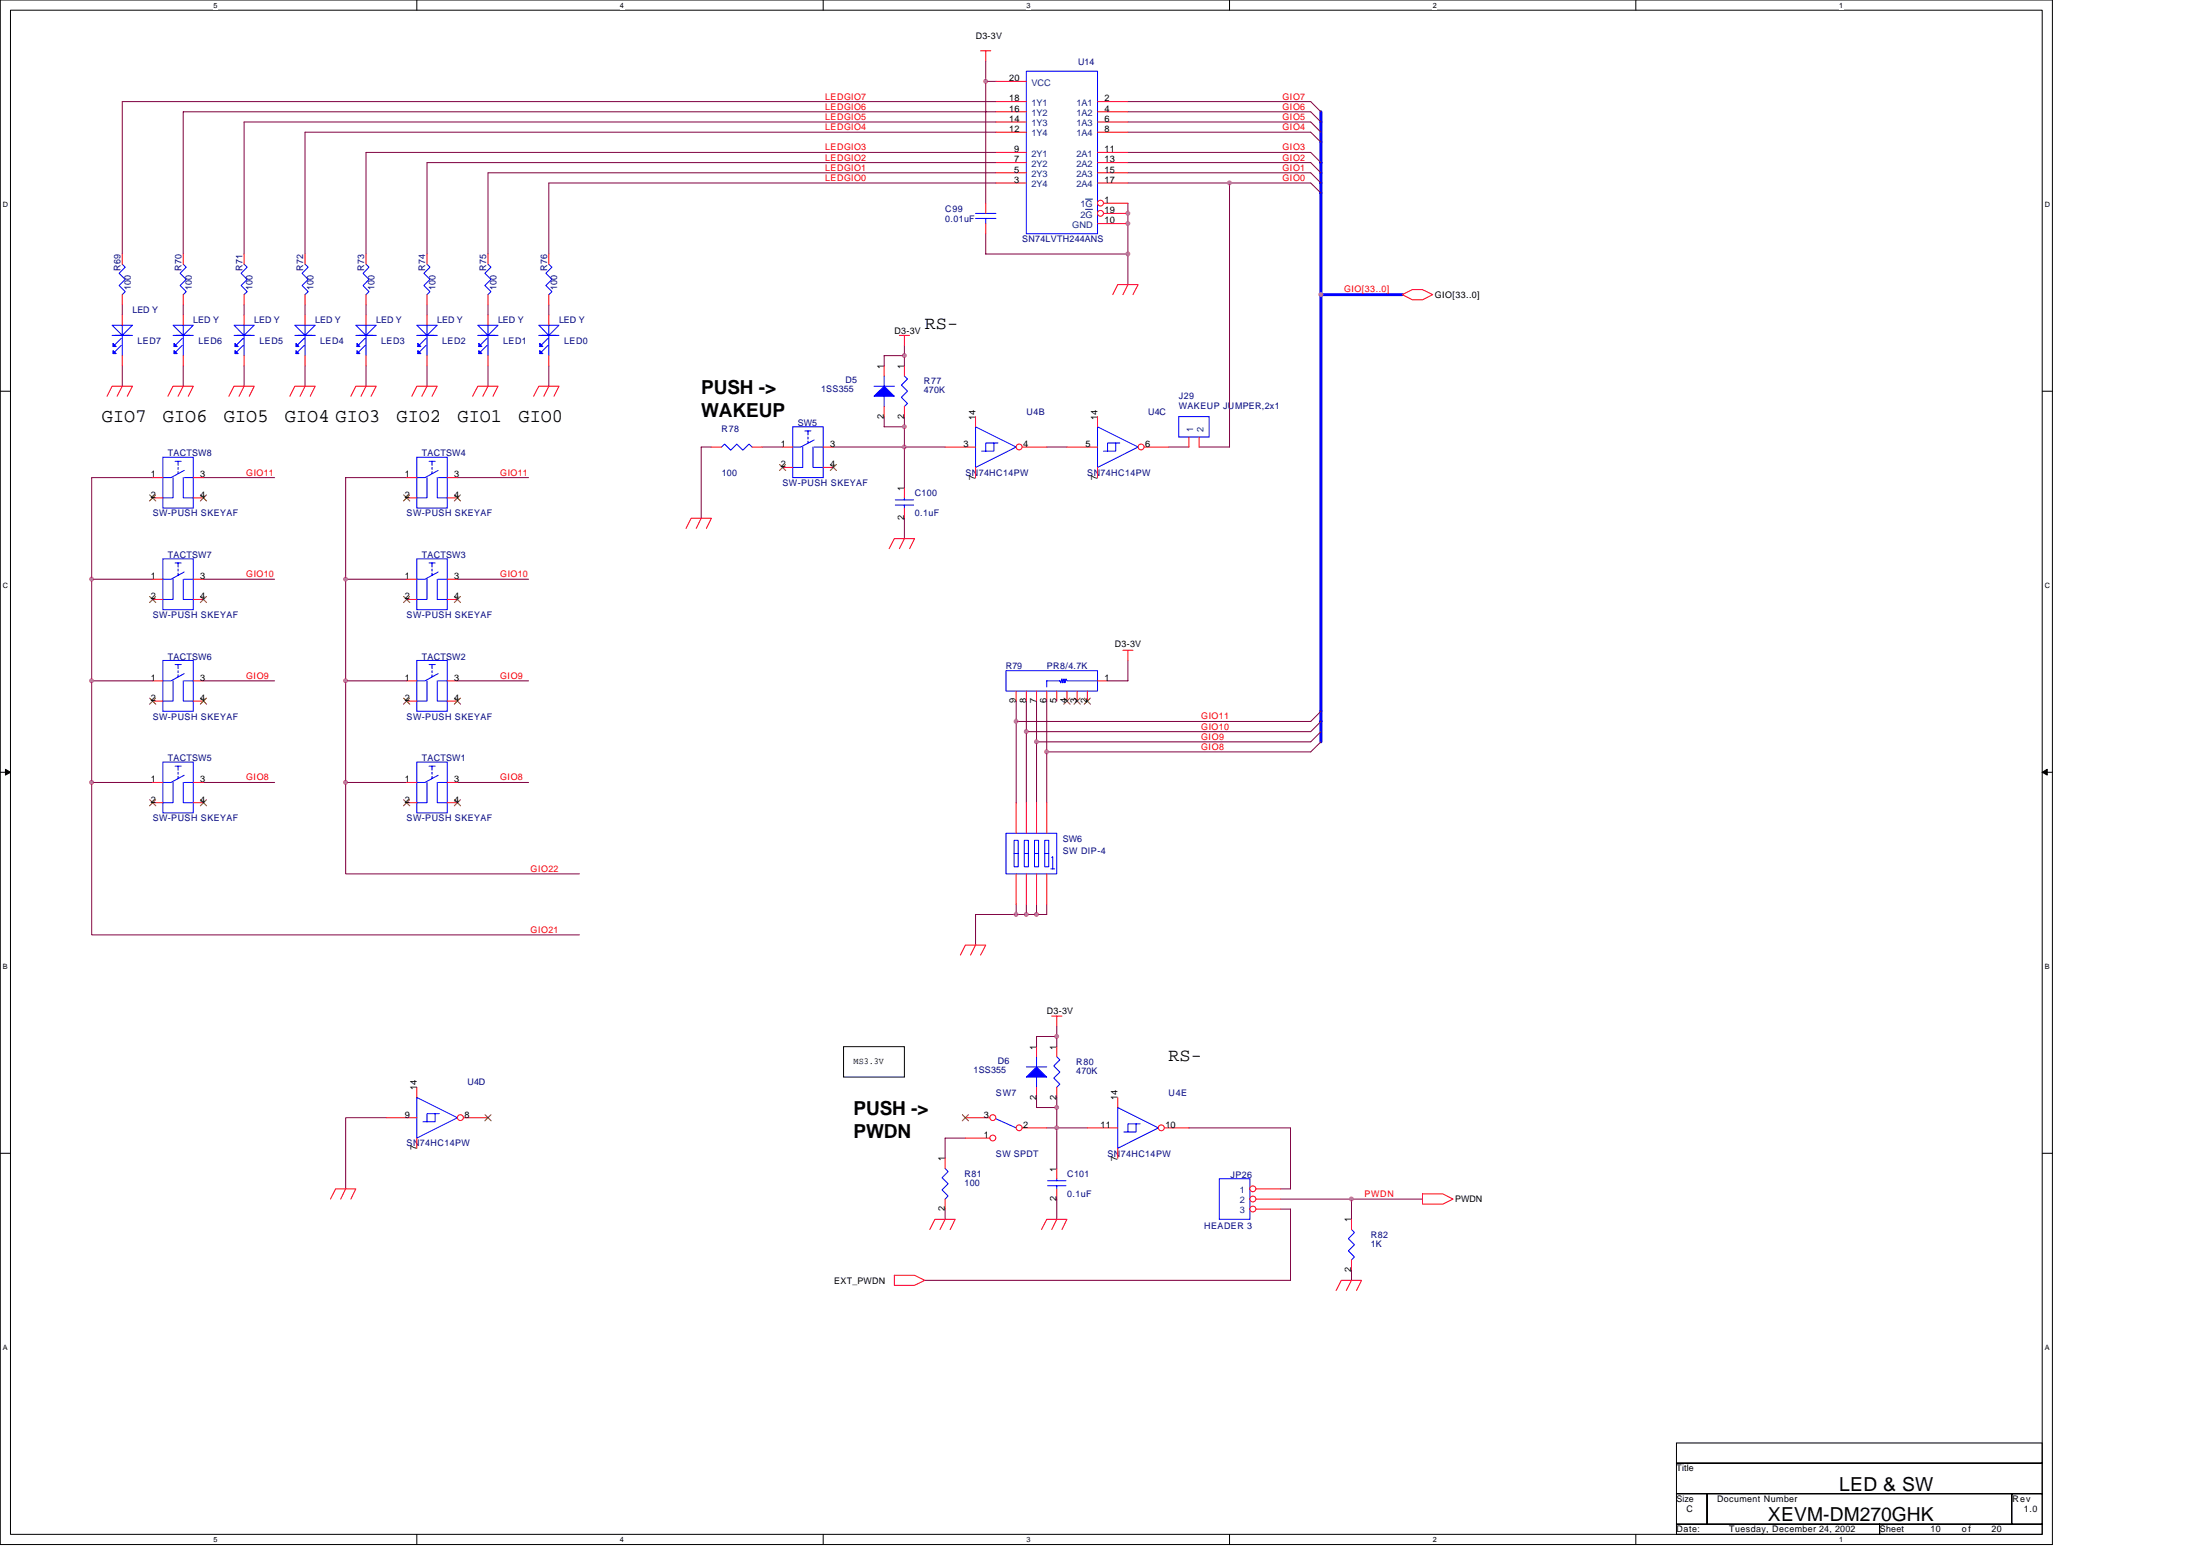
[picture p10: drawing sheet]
<svg xmlns="http://www.w3.org/2000/svg" width="297mm" height="210mm" viewBox="0 0 297 210" stroke-linecap="round" stroke-linejoin="round" font-family="sans-serif">
<path d="M0 0h277.1v208.5h-277.1zM1.4 1.4h274.3v205.7h-274.3z" fill="none" stroke="#000" stroke-width=".14"/>
<g fill="#fff">
<path d="M28.8 .1h.6v1.1h-.6z"/>
<path d="M28.8 207.3h.6v1.1h-.6z"/>
</g>
<path d="M56.3 0v1.4M56.3 207.1v1.4" fill="none" stroke="#000" stroke-width=".14"/>
<g fill="#fff">
<path d="M83.7 .1h.6v1.1h-.6z"/>
<path d="M83.7 207.3h.6v1.1h-.6z"/>
</g>
<path d="M111.1 0v1.4M111.1 207.1v1.4" fill="none" stroke="#000" stroke-width=".14"/>
<g fill="#fff">
<path d="M138.6 .1h.5v1.1h-.5z"/>
<path d="M138.6 207.3h.5v1.1h-.5z"/>
</g>
<path d="M166 0v1.4M166 207.1v1.4" fill="none" stroke="#000" stroke-width=".14"/>
<g fill="#fff">
<path d="M193.4 .1h.6v1.1h-.6z"/>
<path d="M193.4 207.3h.6v1.1h-.6z"/>
</g>
<path d="M220.9 0v1.4M220.9 207.1v1.4" fill="none" stroke="#000" stroke-width=".14"/>
<g fill="#fff">
<path d="M248.3 .1h.6v1.1h-.6z"/>
<path d="M248.3 207.3h.6v1.1h-.6z"/>
<path d="M.4 27.1h.7v1.1h-.7z"/>
<path d="M276.1 27.1h.7v1.1h-.7z"/>
<path d="M.4 78.5h.7v1.1h-.7z"/>
<path d="M276.1 78.5h.7v1.1h-.7z"/>
</g>
<path d="M0 52.8h1.4M275.7 52.8h1.4" fill="none" stroke="#000" stroke-width=".14"/>
<g fill="#fff">
<path d="M.4 130h.7v1.1h-.7z"/>
<path d="M276.1 130h.7v1.1h-.7z"/>
</g>
<path d="M0 104.2h1.4M275.7 104.2h1.4" fill="none" stroke="#000" stroke-width=".14"/>
<path d="M.7 103.8l.7 .4-.7 .4zM275.7 104.2l.7-.4v.8z" fill="#000" stroke="#000" stroke-width=".14"/>
<g fill="#fff">
<path d="M.4 181.4h.7v1.1h-.7z"/>
<path d="M276.1 181.4h.7v1.1h-.7z"/>
</g>
<path d="M0 155.7h1.4M113.9 141.3h8.2v4.1h-8.2zM275.7 155.7h1.4M226.4 194.8h49.3v2.7h-49.3zM226.4 197.5h49.3v4.1h-49.3zM226.4 201.6h4.1v4.1h-4.1zM226.4 205.7h27.4v1.4h-27.4zM230.5 201.6h41.1v4.1h-41.1zM253.8 205.7h21.9v1.4h-21.9zM271.6 201.6h4.1v4.1h-4.1z" fill="none" stroke="#000" stroke-width=".14"/>
<g fill="none" stroke="#800040" stroke-width=".14">
<path d="M133.1 8.2v19.2M133.1 11h1.4M134.5 16.5h-101.5v17.8M134.5 13.7h-118v20.6M134.5 15.1h-109.8v19.2M134.5 17.8h-93.3v16.5M152.3 17.8h24.7l1.3 1.4M152.3 13.7h24.7l1.3 1.4M152.3 16.5h24.7l1.3 1.3M152.3 15.1h24.7l1.3 1.4M133.1 31.6v2.7h19.2M134.5 23.3h-68.6v11"/>
<path d="M134.5 24.7h-60.4v9.6M134.5 21.9h-76.8v12.4M134.5 20.6h-85.1v13.7M152.3 24.7h24.7l1.3 1.4M152.3 21.9h24.7l1.3 1.4M152.3 23.3h24.7l1.3 1.4M152.3 20.6h24.7l1.3 1.3M152.3 27.4v11M166 24.7v35.6h-4.1M16.5 41.1v1.4M16.5 49.4v2.7M24.7 41.1v1.4"/>
<path d="M24.7 49.4v2.7M33 41.1v1.4M33 49.4v2.7M41.2 41.1v1.4M41.2 49.4v2.7M49.4 41.1v1.4M49.4 49.4v2.7M57.7 41.1v1.4M57.7 49.4v2.7M65.9 41.1v1.4M65.9 49.4v2.7M74.1 41.1v1.4"/>
<path d="M74.1 49.4v2.7M119.4 49.4v-1.4h2.7v1.4M119.4 56.2v1.4h2.7M122.1 46.6v1.4M122.1 56.2v9.6M12.4 78.2h8.2M20.6 64.5h-8.2v41.1M27.5 78.2h9.6M27.5 64.5h9.6M46.7 78.2v39.8h31.5M46.7 78.2h8.2M54.9 64.5h-8.2v13.7"/>
<path d="M61.8 78.2h9.6M61.8 64.5h9.6M96.1 60.3h-1.4v9.7M102.9 60.3h2.8M112.5 60.3h15.1M122.1 70v2.7M141.3 60.3h2.8M157.8 60.3h2.7M12.4 91.9h8.2M27.5 91.9h9.6M46.7 91.9h8.2M61.8 91.9h9.6"/>
<path d="M137.2 94.6v13.8M138.6 94.6v13.8M140 94.6v13.8M141.3 94.6v13.8M152.3 89.2v2.7h-2.8M178.3 96l-1.3 1.4h-39.8M178.3 97.4l-1.3 1.4h-38.4M178.3 98.8l-1.3 1.3h-37M12.4 105.6v20.6h65.8M12.4 105.6h8.2M27.5 105.6h9.6M46.7 105.6h8.2"/>
<path d="M61.8 105.6h9.6M178.3 100.1l-1.3 1.4h-35.7M137.2 122.1v1.3M138.6 122.1v1.3M140 122.1v1.3M141.3 122.1v1.3h-9.6v4.2M142.7 139.9h-2.7v1.4M142.7 138.5v2.8M52.2 150.9h-5.5v9.6M130.3 153.6h-2.7v2.8M140 148.1v1.4h2.7M141.3 152.3h5.5"/>
<path d="M142.7 148.1v9.6M160.5 152.3h13.7v8.2h-1.3M127.6 163.2v1.4M142.7 161.9v2.7M172.9 161.9h19.2M172.9 163.2h1.3v9.6h-49.3M182.5 161.9v2.7M182.5 171.4v1.4"/>
</g>
<path d="M178.3 15.1v85M178.3 39.8h11" fill="none" stroke="#00f" stroke-width=".4"/>
<g fill="none" stroke="#f00" stroke-width=".14">
<path d="M132.4 6.9h1.4M133.1 6.9v1.3M150.2 39.8l.7-1.4h2.8l-.7 1.4M152.3 38.4l-.7 1.4M189.3 39.8l1.4-.7h1.4l1.3 .7-1.3 .7h-1.4zM14.5 53.5l.6-1.4h2.8l-.7 1.4M16.5 52.1l-.7 1.4M22.7 53.5l.7-1.4h2.7l-.7 1.4M24.7 52.1l-.7 1.4M30.9 53.5l.7-1.4h2.7l-.6 1.4M33 52.1l-.7 1.4M39.1 53.5l.7-1.4h2.8l-.7 1.4"/>
<path d="M41.2 52.1l-.7 1.4M47.4 53.5l.6-1.4h2.8l-.7 1.4M49.4 52.1l-.7 1.4M55.6 53.5l.7-1.4h2.7l-.7 1.4M57.7 52.1l-.7 1.4M63.8 53.5l.7-1.4h2.7l-.6 1.4M65.9 52.1l-.7 1.4M72 53.5l.7-1.4h2.8l-.7 1.4M74.1 52.1l-.7 1.4M121.4 45.3h1.4M122.1 45.3v1.3M92.6 71.3l.7-1.3h2.8l-.7 1.3"/>
<path d="M94.7 70l-.7 1.3M120.1 74.1l.7-1.4h2.7l-.7 1.4M122.1 72.7l-.7 1.4M151.6 87.8h1.4M152.3 87.8v1.4M54.9 105.6h1.4M54.9 108.4h1.4M60.4 105.6h1.4M60.4 108.4h1.4M129.7 128.9l.6-1.3h2.8l-.7 1.3M131.7 127.6l-.7 1.3M142 137.2h1.4"/>
<path d="M142.7 137.2v1.3M127.6 156.4v1.3M44.6 161.9l.7-1.4h2.7l-.6 1.4M46.7 160.5l-.7 1.4M120.8 172.1h2.7l1.4 .7-1.4 .7h-2.7zM125.5 166l.7-1.4h2.8l-.7 1.4M127.6 164.6l-.7 1.4M127.6 161.9v1.3M140.6 166l.7-1.4h2.8l-.7 1.4M142.7 164.6l-.7 1.4M180.4 174.2l.7-1.4h2.7l-.6 1.4M182.5 172.8l-.7 1.4"/>
<path d="M192.1 161.2h2.7l1.4 .7-1.4 .6h-2.7z"/>
</g>
<path d="M138.6 9.6h9.6v22h-9.6zM56.3 102.9h4.1v6.8h-4.1zM57.7 105.6v2.8h-1.4M57.9 103.4h.9M58.3 103.4v.6M58.3 104.2v.3M58.3 104.8v.3M59 105.6v2.8h1.4M59.2 104.6l-1.8 1h-1.1M59.2 105.6h1.2M127.6 157.7l.4 .5-.8 .8 .8 .8-.8 .8 .8 .8-.4 .5" fill="none" stroke="#00f" stroke-width=".14"/>
<path d="M54.5 107.9l.8 .9M55.3 107.9l-.8 .9M61.4 107.9l.8 .9M62.2 107.9l-.9 .9" fill="none" stroke="#804000" stroke-width=".14"/>
<circle cx="148.6" cy="27.4" r=".4" fill="#fff" stroke="#f00" stroke-width=".14"/>
<g fill="none" stroke="#f00" stroke-width=".14">
<path d="M134.5 13.7h4.1M134.5 15.1h4.1M134.5 16.5h4.1M134.5 17.8h4.1M148.2 13.7h4.1M148.2 15.1h4.1M148.2 16.5h4.1M148.2 17.8h4.1M134.5 24.7h4.1M134.5 23.3h4.1M134.5 21.9h4.1M134.5 20.6h4.1"/>
<path d="M148.2 24.7h4.1M148.2 23.3h4.1M148.2 21.9h4.1M148.2 20.6h4.1M148.2 30.2h4.1M149 27.4h3.3"/>
</g>
<path d="M146.6 26.9h.9" fill="none" stroke="#004080" stroke-width=".14"/>
<circle cx="148.6" cy="28.8" r=".4" fill="#fff" stroke="#f00" stroke-width=".14"/>
<g fill="none" stroke="#f00" stroke-width=".14">
<path d="M134.5 11h4.1M57.7 34.3v1.4M57.7 39.8v1.3M65.9 34.3v1.4M65.9 39.8v1.3M149 28.8h3.3M74.1 42.5v1.4M74.1 48v1.4M127.6 60.3h4.1M137.2 93.3v1.3M138.6 93.3v1.3M140 93.3v1.3"/>
<path d="M141.3 93.3v1.3M142.7 93.3v1.3M144.1 93.3v1.3M145.4 93.3v1.3M146.8 93.3v1.3M148.2 91.9h1.3"/>
</g>
<path d="M146.6 28.3h.9" fill="none" stroke="#004080" stroke-width=".14"/>
<path d="M57.7 35.7l.4 .4-.9 .8 .9 .8-.9 .8 .9 .9-.4 .4M65.9 35.7l.4 .4-.8 .8 .8 .8-.8 .8 .8 .9-.4 .4M72.7 43.9h2.8l-1.4 1.4zM72.7 45.3h2.8M74 45.7l-1.1 1.1M74 46.6l-1.1 1.1M74.1 43.9v4.1M131.7 57.6l5.5 2.7-5.5 2.8zM134.2 59.8v1.1h-1.7M134.7 59.8h-1.6v1.1M135.8 90.5h12.4v2.8h-12.4zM148.2 91.9h-4.1l-.2-.3-.1 .6-.1-.6-.2 .6-.1-.6-.2 .6-.1-.3h-1.8v.8" fill="none" stroke="#00f" stroke-width=".14"/>
<g fill="#00f" stroke="#00f" stroke-width=".14">
<path d="M72.9 46.4l.4 .4h-.4z" fill-rule="evenodd"/>
<path d="M72.9 47.3l.4 .4h-.4z" fill-rule="evenodd"/>
</g>
<path d="M143.7 94.2l.8 .9M144.5 94.2l-.9 .9M145 94.2l.9 .9M145.8 94.2l-.8 .9M146.4 94.2l.8 .9M147.2 94.2l-.8 .9" fill="none" stroke="#804000" stroke-width=".14"/>
<circle cx="137.6" cy="60.3" r=".4" fill="#fff" stroke="#f00" stroke-width=".14"/>
<g fill="none" stroke="#f00" stroke-width=".14">
<path d="M16.5 34.3v1.4M16.5 39.8v1.3M33 42.5v1.4M33 48v1.4M65.9 42.5v1.4M65.9 48v1.4M131.7 56.2v1.4M160.5 59v1.3M161.9 59v1.3M54.9 64.5h1.4M54.9 67.2h1.4M60.4 64.5h1.4"/>
<path d="M60.4 67.2h1.4M96.1 60.3h1.3M101.5 60.3h1.4M122.1 65.8v1.4M122.1 68.6v1.4M131.7 63.1v1.4M138 60.3h3.3M20.6 91.9h1.4M20.6 94.6h1.4M26.1 91.9h1.4M26.1 94.6h1.4M54.9 91.9h1.4"/>
<path d="M54.9 94.6h1.4M60.4 91.9h1.4M60.4 94.6h1.4M140 141.3v1.3M140 146.8v1.3M142.7 141.3v1.3M142.7 146.8v1.3M182.5 164.6v1.4M182.5 170.1v1.3"/>
</g>
<g fill="none" stroke="#00f" stroke-width=".14">
<path d="M16.5 35.7l.4 .4-.8 .8 .8 .8-.8 .8 .8 .9-.4 .4M31.6 43.9h2.7l-1.3 1.4zM31.6 45.3h2.7M32.8 45.7l-1.1 1.1M32.8 46.6l-1.1 1.1M33 43.9v4.1M64.5 43.9h2.7l-1.3 1.4zM64.5 45.3h2.7M65.7 45.7l-1.1 1.1M65.7 46.6l-1.1 1.1M65.9 43.9v4.1M159.1 56.2h4.2v2.8h-4.2z"/>
<path d="M56.3 61.7h4.1v6.9h-4.1zM57.7 64.5v2.7h-1.4M57.9 62.3h.9M58.3 62.3v.5M58.3 63.1v.3M58.3 63.6v.3M59 64.5v2.7h1.4M59.2 63.5l-1.8 1h-1.1M59.2 64.5h1.2M97.4 60.3l.4-.4 .9 .9 .8-.9 .8 .9 .8-.9 .4 .4M120.9 68.2h2.5M120.9 67.5h2.5"/>
<path d="M122.1 67.2v.3M122.1 68.2v.4M22 89.2h4.1v6.8h-4.1zM23.4 91.9v2.7h-1.4M23.6 89.7h.9M24 89.7v.6M24 90.5v.3M24 91.1v.3M24.7 91.9v2.7h1.4M24.9 90.9l-1.8 1h-1.1M24.9 91.9h1.2M56.3 89.2h4.1v6.8h-4.1z"/>
<path d="M57.7 91.9v2.7h-1.4M57.9 89.7h.9M58.3 89.7v.6M58.3 90.5v.3M58.3 91.1v.3M59 91.9v2.7h1.4M59.2 90.9l-1.8 1h-1.1M59.2 91.9h1.2M134.5 151l2.7 1.3M138.6 144h2.7M140 142.6v1.4M140 145.4v1.4"/>
<path d="M142.7 142.6l.4 .5-.8 .8 .8 .8-.8 .8 .8 .8-.4 .5M182.5 166l.4 .4-.8 .8 .8 .8-.8 .8 .8 .9-.4 .4"/>
</g>
<g fill="#00f" stroke="#00f" stroke-width=".14">
<path d="M31.7 46.4l.4 .4h-.4z" fill-rule="evenodd"/>
<path d="M31.7 47.3l.4 .4h-.4z" fill-rule="evenodd"/>
<path d="M64.6 46.4l.5 .4h-.5z" fill-rule="evenodd"/>
<path d="M64.6 47.3l.5 .4h-.5z" fill-rule="evenodd"/>
<path d="M140 144l1.3 1.4h-2.7z" fill-rule="evenodd"/>
</g>
<path d="M54.5 66.8l.8 .8M55.3 66.8l-.8 .8M61.4 66.8l.8 .8M62.2 66.8l-.9 .8M20.2 94.2l.8 .9M21 94.2l-.8 .9M27.1 94.2l.8 .9M27.9 94.2l-.9 .9M54.5 94.2l.8 .9M55.3 94.2l-.8 .9M61.4 94.2l.8 .9M62.2 94.2l-.9 .9" fill="none" stroke="#804000" stroke-width=".14"/>
<circle cx="134" cy="150.9" r=".4" fill="#fff" stroke="#f00" stroke-width=".14"/>
<path d="M130.3 150.9h3.3" fill="none" stroke="#f00" stroke-width=".14"/>
<path d="M129.9 150.5l.9 .8M130.7 150.5l-.8 .8" fill="none" stroke="#804000" stroke-width=".14"/>
<circle cx="137.6" cy="152.2" r=".4" fill="#fff" stroke="#f00" stroke-width=".14"/>
<path d="M138 152.3h3.3" fill="none" stroke="#f00" stroke-width=".14"/>
<circle cx="134" cy="153.6" r=".4" fill="#fff" stroke="#f00" stroke-width=".14"/>
<g fill="none" stroke="#f00" stroke-width=".14">
<path d="M24.7 42.5v1.4M24.7 48v1.4M57.7 42.5v1.4M57.7 48v1.4M20.6 78.2h1.4M26.1 78.2h1.4M105.7 60.3h1.3M105.7 63.1h1.3M111.1 60.3h1.4M111.1 63.1h1.4M144.1 60.3h4.1M20.6 80.9h1.4"/>
<path d="M26.1 80.9h1.4M20.6 105.6h1.4M20.6 108.4h1.4M26.1 105.6h1.4M26.1 108.4h1.4M137.2 108.4v4.1M137.2 118v4.1M138.6 108.4v4.1M138.6 118v4.1M140 108.4v4.1M140 118v4.1M141.3 108.4v4.1"/>
<path d="M141.3 118v4.1M130.3 153.6h3.3"/>
</g>
<g fill="none" stroke="#00f" stroke-width=".14">
<path d="M23.4 43.9h2.7l-1.4 1.4zM23.4 45.3h2.7M24.6 45.7l-1.1 1.1M24.6 46.6l-1.1 1.1M24.7 43.9v4.1M56.3 43.9h2.7l-1.3 1.4zM56.3 45.3h2.7M57.5 45.7l-1.1 1.1M57.5 46.6l-1.1 1.1M57.7 43.9v4.1M107 57.6h4.1v6.9h-4.1zM108.7 58.2h.8"/>
<path d="M109.1 58.2v.5M109.1 59v.3M109.1 59.5v.3M109.9 59.4l-1.8 .9h-1.1M148.2 57.6l5.5 2.7-5.5 2.8zM150.6 59.8v1.1h-1.6M151.2 59.8h-1.7v1.1M22 75.4h4.1v6.9h-4.1zM23.4 78.2v2.7h-1.4M23.6 76h.9M24 76v.5M24 76.8v.3"/>
<path d="M24 77.4v.2M24.7 78.2v2.7h1.4M24.9 77.2l-1.8 1h-1.1M24.9 78.2h1.2M108.4 60.3v2.8h-1.4M109.8 60.3v2.8h1.3M109.9 60.3h1.2M22 102.9h4.1v6.8h-4.1zM23.4 105.6v2.8h-1.4M23.6 103.4h.9M24 103.4v.6M24 104.2v.3"/>
<path d="M24 104.8v.3M24.7 105.6v2.8h1.4M24.9 104.6l-1.8 1h-1.1M24.9 105.6h1.2M135.8 112.5h6.9v5.5h-6.9zM136.9 113.4h.6v3.6h-.6zM136.9 115.2h.6M138.3 113.4h.6v3.6h-.6zM138.3 115.2h.6M139.7 113.4h.5v3.6h-.5zM139.7 115.2h.5M141.1 113.4h.5v3.6h-.5z"/>
<path d="M141.1 115.2h.5M141.9 117.3h.5M142 115.8l.1-.2v1.7"/>
</g>
<path d="M105.3 62.7l.8 .8M106.1 62.7l-.9 .8M112.1 62.7l.8 .8M112.9 62.7l-.8 .8M20.2 80.5l.8 .8M21 80.5l-.8 .8M27.1 80.5l.8 .8M27.9 80.5l-.9 .8M20.2 107.9l.8 .9M21 107.9l-.8 .9M27.1 107.9l.8 .9M27.9 107.9l-.9 .9" fill="none" stroke="#804000" stroke-width=".14"/>
<g fill="#00f" stroke="#00f" stroke-width=".14">
<path d="M23.5 46.4l.4 .4h-.4z" fill-rule="evenodd"/>
<path d="M23.5 47.3l.4 .4h-.4z" fill-rule="evenodd"/>
<path d="M56.4 46.4l.4 .4h-.4z" fill-rule="evenodd"/>
<path d="M56.4 47.3l.4 .4h-.4z" fill-rule="evenodd"/>
</g>
<circle cx="154.1" cy="60.3" r=".4" fill="#fff" stroke="#f00" stroke-width=".14"/>
<g fill="none" stroke="#f00" stroke-width=".14">
<path d="M33 34.3v1.4M33 39.8v1.3M41.2 34.3v1.4M41.2 39.8v1.3M49.4 34.3v1.4M49.4 39.8v1.3M74.1 34.3v1.4M74.1 39.8v1.3M133.1 27.4v1.4M133.1 30.2v1.4M49.4 42.5v1.4M49.4 48v1.4"/>
<path d="M148.2 56.2v1.4M20.6 64.5h1.4M20.6 67.2h1.4M26.1 64.5h1.4M26.1 67.2h1.4M54.9 78.2h1.4M60.4 78.2h1.4M148.2 63.1v1.4M154.5 60.3h3.3M54.9 80.9h1.4M60.4 80.9h1.4M52.2 150.9h4.1"/>
<path d="M142.7 157.7v1.4M142.7 160.5v1.4"/>
</g>
<g fill="none" stroke="#00f" stroke-width=".14">
<path d="M33 35.7l.4 .4-.8 .8 .8 .8-.8 .8 .8 .9-.4 .4M41.2 35.7l.4 .4-.8 .8 .8 .8-.8 .8 .8 .9-.4 .4M49.4 35.7l.4 .4-.8 .8 .8 .8-.8 .8 .8 .9-.4 .4M74.1 35.7l.4 .4-.8 .8 .8 .8-.8 .8 .8 .9-.4 .4M131.7 28.8h2.8M131.7 29.5h2.8M133.1 29.5v.7M48 43.9h2.8l-1.4 1.4zM48 45.3h2.8M49.3 45.7l-1.1 1.1M49.3 46.6l-1.1 1.1M49.4 43.9v4.1"/>
<path d="M22 61.7h4.1v6.9h-4.1zM23.4 64.5v2.7h-1.4M23.6 62.3h.9M24 62.3v.5M24 63.1v.3M24 63.6v.3M24.7 64.5v2.7h1.4M24.9 63.5l-1.8 1h-1.1M24.9 64.5h1.2M56.3 75.4h4.1v6.9h-4.1zM57.7 78.2v2.7h-1.4M57.9 76h.9"/>
<path d="M58.3 76v.5M58.3 76.8v.3M58.3 77.4v.2M59 78.2v2.7h1.4M59.2 77.2l-1.8 1h-1.1M59.2 78.2h1.2M56.3 148.1l5.5 2.8-5.5 2.7zM58.8 150.3v1.1h-1.7M59.3 150.3h-1.6v1.1M141.5 159.4h2.4M142.7 159.1v.3M141.5 160.1h2.4"/>
<path d="M142.7 160.1v.4"/>
</g>
<g fill="#00f" stroke="#00f" stroke-width=".14">
<path d="M48.2 46.4l.4 .4h-.4z" fill-rule="evenodd"/>
<path d="M48.2 47.3l.4 .4h-.4z" fill-rule="evenodd"/>
</g>
<path d="M20.2 66.8l.8 .8M21 66.8l-.8 .8M27.1 66.8l.8 .8M27.9 66.8l-.9 .8M54.5 80.5l.8 .8M55.3 80.5l-.8 .8M61.4 80.5l.8 .8M62.2 80.5l-.9 .8" fill="none" stroke="#804000" stroke-width=".14"/>
<circle cx="62.2" cy="150.9" r=".4" fill="#fff" stroke="#f00" stroke-width=".14"/>
<path d="M122.1 49.4v1.4M122.1 54.9v1.3M56.3 146.8v1.3M56.3 153.6v1.4M62.6 150.9h3.3M146.8 152.3h4.1" fill="none" stroke="#f00" stroke-width=".14"/>
<path d="M65.5 150.5l.8 .8M66.3 150.5l-.8 .8" fill="none" stroke="#804000" stroke-width=".14"/>
<path d="M122.1 50.8l.4 .4-.8 .8 .8 .8-.8 .8 .8 .9-.4 .4M150.9 149.5l5.5 2.8-5.5 2.7zM153.4 151.7v1.1h-1.7M153.9 151.7h-1.6v1.1" fill="none" stroke="#00f" stroke-width=".14"/>
<circle cx="156.8" cy="152.2" r=".4" fill="#fff" stroke="#f00" stroke-width=".14"/>
<path d="M24.7 34.3v1.4M24.7 39.8v1.3M16.5 42.5v1.4M16.5 48v1.4M41.2 42.5v1.4M41.2 48v1.4M119.4 49.4v1.4M119.4 54.9v1.3M150.9 148.1v1.4M150.9 155v1.4M157.2 152.3h3.3" fill="none" stroke="#f00" stroke-width=".14"/>
<g fill="#00f" stroke="#00f" stroke-width=".14">
<path d="M118 53.5l1.4-1.4 1.4 1.4z" fill-rule="evenodd"/>
<path d="M40 46.4l.4 .4h-.4z" fill-rule="evenodd"/>
<path d="M40 47.3l.4 .4h-.4z" fill-rule="evenodd"/>
<path d="M15.3 46.4l.4 .4h-.4z" fill-rule="evenodd"/>
<path d="M15.3 47.3l.4 .4h-.4z" fill-rule="evenodd"/>
</g>
<g fill="none" stroke="#00f" stroke-width=".14">
<path d="M24.7 35.7l.4 .4-.8 .8 .8 .8-.8 .8 .8 .9-.4 .4M15.1 43.9h2.8l-1.4 1.4zM15.1 45.3h2.8M16.4 45.7l-1.1 1.1M16.4 46.6l-1.1 1.1M16.5 43.9v4.1M39.8 43.9h2.8l-1.4 1.4zM39.8 45.3h2.8M41.1 45.7l-1.1 1.1M41.1 46.6l-1.1 1.1M41.2 43.9v4.1M118 52.1h2.8"/>
<path d="M119.4 50.8v1.3M119.4 53.5v1.4M164.6 159.1h4.2v5.5h-4.2z"/>
</g>
<circle cx="169.2" cy="160.5" r=".4" fill="#fff" stroke="#f00" stroke-width=".14"/>
<path d="M169.6 160.5h3.3" fill="none" stroke="#f00" stroke-width=".14"/>
<circle cx="169.2" cy="161.8" r=".4" fill="#fff" stroke="#f00" stroke-width=".14"/>
<path d="M169.6 161.9h3.3" fill="none" stroke="#f00" stroke-width=".14"/>
<circle cx="169.2" cy="163.2" r=".4" fill="#fff" stroke="#f00" stroke-width=".14"/>
<path d="M169.6 163.2h3.3" fill="none" stroke="#f00" stroke-width=".14"/>
<g fill="#f0f" stroke="#f0f" stroke-width=".14">
<circle cx="138.6" cy="98.8" r=".27"/>
<circle cx="138.6" cy="123.4" r=".27"/>
<circle cx="137.2" cy="123.4" r=".27"/>
<circle cx="139.9" cy="123.4" r=".27"/>
<circle cx="141.3" cy="101.5" r=".27"/>
<circle cx="133.1" cy="11" r=".27"/>
<circle cx="152.3" cy="28.8" r=".27"/>
<circle cx="152.3" cy="34.3" r=".27"/>
<circle cx="152.3" cy="30.2" r=".27"/>
<circle cx="122.1" cy="48" r=".27"/>
<circle cx="122.1" cy="57.6" r=".27"/>
<circle cx="122.1" cy="60.3" r=".27"/>
<circle cx="166" cy="24.7" r=".27"/>
<circle cx="137.2" cy="97.4" r=".27"/>
<circle cx="139.9" cy="100.1" r=".27"/>
<circle cx="46.7" cy="91.9" r=".27"/>
<circle cx="46.7" cy="78.2" r=".27"/>
<circle cx="12.4" cy="78.2" r=".27"/>
<circle cx="12.4" cy="91.9" r=".27"/>
<circle cx="12.4" cy="105.6" r=".27"/>
<circle cx="46.7" cy="105.6" r=".27"/>
<circle cx="142.7" cy="152.2" r=".27"/>
<circle cx="142.7" cy="139.9" r=".27"/>
<circle cx="182.5" cy="161.8" r=".27"/>
<circle cx="142.7" cy="149.5" r=".27"/>
<circle cx="178.3" cy="39.8" r=".27"/>
</g>
<g font-size="2.6">
<text x="94.7" y="53.2">PUSH -&gt;</text>
<text x="13.8" y="57">GIO7</text>
<text x="22" y="57">GIO6</text>
<text x="30.2" y="57">GIO5</text>
<text x="38.5" y="57">GIO4 GIO3</text>
<text x="53.5" y="57">GIO2</text>
<text x="61.8" y="57">GIO1</text>
<text x="70" y="57">GIO0</text>
<text x="94.7" y="56.2">WAKEUP</text>
<text x="115.2" y="150.6">PUSH -&gt;</text>
<text x="115.2" y="153.6">PWDN</text>
<text x="248.3" y="201.2">LED &amp; SW</text>
<text x="238.7" y="205.3">XEVM-DM270GHK</text>
</g>
<g font-size="2.5">
<text x="124.9" y="44.5">RS-</text>
<text x="157.8" y="143.2">RS-</text>
</g>
<g font-size="1.2">
<text x="131.7" y="5.2">D3-3V</text>
<text x="136.3" y="11">20</text>
<text x="136.3" y="17.8">12</text>
<text x="136.3" y="16.4">14</text>
<text x="136.3" y="15.1">16</text>
<text x="136.3" y="13.7">18</text>
<text x="149.1" y="13.7">2</text>
<text x="149.1" y="15.1">4</text>
<text x="149.1" y="16.4">6</text>
<text x="149.1" y="17.8">8</text>
<text x="136.9" y="23.3">5</text>
<text x="136.9" y="21.9">7</text>
<text x="136.9" y="20.6">9</text>
<text x="149.1" y="20.6">11</text>
<text x="149.1" y="21.9">13</text>
<text x="149.1" y="23.3">15</text>
<text x="136.9" y="24.7">3</text>
<text x="149.1" y="24.7">17</text>
<text x="149.1" y="27.4">1</text>
<text x="149.1" y="28.8">19</text>
<text x="149.1" y="30.2">10</text>
<text x="193.7" y="40.2">GIO[33..0]</text>
<text x="120.8" y="45">D3-3V</text>
<text x="119.4" y="49.8" transform="rotate(-90 119.4 49.8)">1</text>
<text x="122.1" y="49.8" transform="rotate(-90 122.1 49.8)">1</text>
<text x="119.4" y="56.5" transform="rotate(-90 119.4 56.5)">2</text>
<text x="122.1" y="56.5" transform="rotate(-90 122.1 56.5)">2</text>
<text x="131.7" y="56.7" transform="rotate(-90 131.7 56.7)">14</text>
<text x="148.2" y="56.7" transform="rotate(-90 148.2 56.7)">14</text>
<text x="20.4" y="64.5">1</text>
<text x="27" y="64.5">3</text>
<text x="54.6" y="64.5">1</text>
<text x="61.3" y="64.5">3</text>
<text x="105.4" y="60.3">1</text>
<text x="105.4" y="63.1">2</text>
<text x="112.1" y="60.3">3</text>
<text x="112.1" y="63.1">4</text>
<text x="130.1" y="60.3">3</text>
<text x="131.7" y="64.7" transform="rotate(-90 131.7 64.7)">7</text>
<text x="138.2" y="60.3">4</text>
<text x="146.6" y="60.3">5</text>
<text x="148.2" y="64.7" transform="rotate(-90 148.2 64.7)">7</text>
<text x="154.6" y="60.3">6</text>
<text x="20.4" y="67.2">2</text>
<text x="27" y="67.2">4</text>
<text x="54.6" y="67.2">2</text>
<text x="61.3" y="67.2">4</text>
<text x="122.1" y="70.2" transform="rotate(-90 122.1 70.2)">2</text>
<text x="122.1" y="66.3" transform="rotate(-90 122.1 66.3)">1</text>
<text x="20.4" y="78.2">1</text>
<text x="20.4" y="80.9">2</text>
<text x="27" y="78.2">3</text>
<text x="27" y="80.9">4</text>
<text x="54.6" y="78.2">1</text>
<text x="54.6" y="80.9">2</text>
<text x="61.3" y="78.2">3</text>
<text x="61.3" y="80.9">4</text>
<text x="150.5" y="87.3">D3-3V</text>
<text x="20.4" y="91.9">1</text>
<text x="20.4" y="94.6">2</text>
<text x="27" y="91.9">3</text>
<text x="27" y="94.6">4</text>
<text x="54.6" y="91.9">1</text>
<text x="54.6" y="94.6">2</text>
<text x="61.3" y="91.9">3</text>
<text x="61.3" y="94.6">4</text>
<text x="137.2" y="94.9" transform="rotate(-90 137.2 94.9)">9</text>
<text x="138.6" y="94.9" transform="rotate(-90 138.6 94.9)">8</text>
<text x="139.9" y="94.9" transform="rotate(-90 139.9 94.9)">7</text>
<text x="141.3" y="94.9" transform="rotate(-90 141.3 94.9)">6</text>
<text x="142.7" y="94.9" transform="rotate(-90 142.7 94.9)">5</text>
<text x="144" y="94.9" transform="rotate(-90 144 94.9)">4</text>
<text x="145.4" y="94.9" transform="rotate(-90 145.4 94.9)">3</text>
<text x="146.8" y="94.9" transform="rotate(-90 146.8 94.9)">2</text>
<text x="149.1" y="91.9">1</text>
<text x="20.4" y="105.6">1</text>
<text x="27" y="105.6">3</text>
<text x="54.6" y="105.6">1</text>
<text x="61.3" y="105.6">3</text>
<text x="20.4" y="108.3">2</text>
<text x="27" y="108.3">4</text>
<text x="54.6" y="108.3">2</text>
<text x="61.3" y="108.3">4</text>
<text x="141.3" y="136.9">D3-3V</text>
<text x="115.2" y="143.6">MS3.3V</text>
<text x="139.9" y="141.7" transform="rotate(-90 139.9 141.7)">1</text>
<text x="142.7" y="141.7" transform="rotate(-90 142.7 141.7)">1</text>
<text x="56.3" y="147.2" transform="rotate(-90 56.3 147.2)">14</text>
<text x="139.9" y="148.4" transform="rotate(-90 139.9 148.4)">2</text>
<text x="142.7" y="148.4" transform="rotate(-90 142.7 148.4)">2</text>
<text x="150.9" y="148.5" transform="rotate(-90 150.9 148.5)">14</text>
<text x="54.6" y="150.9">9</text>
<text x="56.3" y="155.3" transform="rotate(-90 56.3 155.3)">7</text>
<text x="62.7" y="150.9">8</text>
<text x="132.8" y="150.9">3</text>
<text x="132.8" y="153.6">1</text>
<text x="138.2" y="152.2">2</text>
<text x="148.6" y="152.2">11</text>
<text x="157.3" y="152.2">10</text>
<text x="127.6" y="156.8" transform="rotate(-90 127.6 156.8)">1</text>
<text x="142.7" y="158.2" transform="rotate(-90 142.7 158.2)">1</text>
<text x="150.9" y="156.7" transform="rotate(-90 150.9 156.7)">7</text>
<text x="127.6" y="163.5" transform="rotate(-90 127.6 163.5)">2</text>
<text x="142.7" y="162.1" transform="rotate(-90 142.7 162.1)">2</text>
<text x="182.5" y="165" transform="rotate(-90 182.5 165)">1</text>
<text x="196.5" y="162.3">PWDN</text>
<text x="112.6" y="173.3">EXT_PWDN</text>
<text x="182.5" y="171.7" transform="rotate(-90 182.5 171.7)">2</text>
<text x="226.4" y="198.6">Title</text>
<text x="226.4" y="202.8">Size</text>
<text x="231.8" y="202.8">Document Number</text>
<text x="271.7" y="202.8">Rev</text>
<text x="226.4" y="206.9">Date:</text>
<text x="227.7" y="204.1">C</text>
<text x="233.5" y="206.9">Tuesday, December 24, 2002</text>
<text x="253.8" y="206.9">Sheet</text>
<text x="260.7" y="206.9">10</text>
<text x="264.9" y="206.9">o f</text>
<text x="268.9" y="206.9">20</text>
<text x="273.3" y="204.1">1.0</text>
</g>
<g font-size="1.2" fill="#004080">
<text x="139.3" y="11.6">VCC</text>
<text x="139.3" y="17">1Y3</text>
<text x="139.3" y="15.7">1Y2</text>
<text x="139.3" y="14.3">1Y1</text>
<text x="145.3" y="14.3">1A1</text>
<text x="145.3" y="15.7">1A2</text>
<text x="145.3" y="17">1A3</text>
<text x="139.3" y="23.9">2Y3</text>
<text x="139.3" y="22.5">2Y2</text>
<text x="139.3" y="21.1">2Y1</text>
<text x="139.3" y="18.4">1Y4</text>
<text x="145.3" y="18.4">1A4</text>
<text x="145.3" y="21.1">2A1</text>
<text x="145.3" y="22.5">2A2</text>
<text x="145.3" y="23.9">2A3</text>
<text x="139.3" y="25.3">2Y4</text>
<text x="145.3" y="25.3">2A4</text>
<text x="145.9" y="28">1G</text>
<text x="145.9" y="29.4">2G</text>
<text x="144.8" y="30.8">GND</text>
<text x="161.1" y="58.3" transform="rotate(-90 161.1 58.3)">1</text>
<text x="162.5" y="58.3" transform="rotate(-90 162.5 58.3)">2</text>
<text x="167.4" y="161.1">1</text>
<text x="167.4" y="162.4">2</text>
<text x="167.4" y="163.8">3</text>
</g>
<g font-size="1.2" fill="#000080">
<text x="145.6" y="8.8">U14</text>
<text x="127.6" y="28.6">C99</text>
<text x="127.6" y="29.9">0.01uF</text>
<text x="138" y="32.7">SN74LVTH244ANS</text>
<text x="16.3" y="36.6" transform="rotate(-90 16.3 36.6)">R69</text>
<text x="17.6" y="39.1" transform="rotate(-90 17.6 39.1)">100</text>
<text x="24.5" y="36.6" transform="rotate(-90 24.5 36.6)">R70</text>
<text x="25.9" y="39.1" transform="rotate(-90 25.9 39.1)">100</text>
<text x="32.7" y="36.6" transform="rotate(-90 32.7 36.6)">R71</text>
<text x="34.1" y="39.1" transform="rotate(-90 34.1 39.1)">100</text>
<text x="41" y="36.6" transform="rotate(-90 41 36.6)">R72</text>
<text x="42.3" y="39.1" transform="rotate(-90 42.3 39.1)">100</text>
<text x="49.2" y="36.6" transform="rotate(-90 49.2 36.6)">R73</text>
<text x="50.6" y="39.1" transform="rotate(-90 50.6 39.1)">100</text>
<text x="57.4" y="36.6" transform="rotate(-90 57.4 36.6)">R74</text>
<text x="58.8" y="39.1" transform="rotate(-90 58.8 39.1)">100</text>
<text x="65.7" y="36.6" transform="rotate(-90 65.7 36.6)">R75</text>
<text x="67" y="39.1" transform="rotate(-90 67 39.1)">100</text>
<text x="73.9" y="36.6" transform="rotate(-90 73.9 36.6)">R76</text>
<text x="75.2" y="39.1" transform="rotate(-90 75.2 39.1)">100</text>
<text x="17.9" y="42.3">LED Y</text>
<text x="18.6" y="46.4">LED7</text>
<text x="26.1" y="43.6">LED Y</text>
<text x="26.8" y="46.4">LED6</text>
<text x="34.3" y="43.6">LED Y</text>
<text x="35" y="46.4">LED5</text>
<text x="42.6" y="43.6">LED Y</text>
<text x="43.2" y="46.4">LED4</text>
<text x="50.8" y="43.6">LED Y</text>
<text x="51.5" y="46.4">LED3</text>
<text x="59" y="43.6">LED Y</text>
<text x="59.7" y="46.4">LED2</text>
<text x="67.2" y="43.6">LED Y</text>
<text x="67.9" y="46.4">LED1</text>
<text x="75.5" y="43.6">LED Y</text>
<text x="76.2" y="46.4">LED0</text>
<text x="110.9" y="53">1SS355</text>
<text x="114.2" y="51.7">D5</text>
<text x="124.7" y="51.9">R77</text>
<text x="124.7" y="53.1">470K</text>
<text x="159.1" y="53.8">J29</text>
<text x="97.4" y="58.3">R78</text>
<text x="107.7" y="57.5">SW5</text>
<text x="138.6" y="56">U4B</text>
<text x="155" y="56">U4C</text>
<text x="159.1" y="55.2">WAKEUP JUMPER,2x1</text>
<text x="22.7" y="61.6">TACTSW8</text>
<text x="57" y="61.6">TACTSW4</text>
<text x="97.4" y="64.2">100</text>
<text x="105.7" y="65.6">SW-PUSH SKEYAF</text>
<text x="130.3" y="64.2">SN74HC14PW</text>
<text x="146.8" y="64.2">SN74HC14PW</text>
<text x="20.6" y="69.7">SW-PUSH SKEYAF</text>
<text x="54.9" y="69.7">SW-PUSH SKEYAF</text>
<text x="123.5" y="67">C100</text>
<text x="123.5" y="69.7">0.1uF</text>
<text x="22.7" y="75.3">TACTSW7</text>
<text x="57" y="75.3">TACTSW3</text>
<text x="20.6" y="83.4">SW-PUSH SKEYAF</text>
<text x="54.9" y="83.4">SW-PUSH SKEYAF</text>
<text x="22.7" y="89">TACTSW6</text>
<text x="57" y="89">TACTSW2</text>
<text x="135.8" y="90.3">R79</text>
<text x="141.3" y="90.3">PR8/4.7K</text>
<text x="20.6" y="97.1">SW-PUSH SKEYAF</text>
<text x="54.9" y="97.1">SW-PUSH SKEYAF</text>
<text x="22.7" y="102.8">TACTSW5</text>
<text x="57" y="102.8">TACTSW1</text>
<text x="20.6" y="110.8">SW-PUSH SKEYAF</text>
<text x="54.9" y="110.8">SW-PUSH SKEYAF</text>
<text x="143.5" y="113.6">SW6</text>
<text x="143.5" y="115.3">SW DIP-4</text>
<text x="134.7" y="143.6">D6</text>
<text x="145.3" y="143.8">R80</text>
<text x="63.1" y="146.5">U4D</text>
<text x="131.4" y="144.9">1SS355</text>
<text x="134.5" y="147.9">SW7</text>
<text x="145.3" y="145">470K</text>
<text x="157.8" y="147.9">U4E</text>
<text x="54.9" y="154.7">SN74HC14PW</text>
<text x="130.2" y="158.9">R81</text>
<text x="130.2" y="160.1">100</text>
<text x="134.5" y="156.1">SW SPDT</text>
<text x="144.1" y="158.9">C101</text>
<text x="144.1" y="161.6">0.1uF</text>
<text x="149.5" y="156.1">SN74HC14PW</text>
<text x="166.2" y="159">JP26</text>
<text x="162.6" y="165.9">HEADER 3</text>
<text x="185.1" y="167.1">R82</text>
<text x="185.1" y="168.3">1K</text>
</g>
<g font-size="1.2" fill="#f00">
<text x="111.4" y="14.8">LEDGIO6</text>
<text x="111.4" y="16.2">LEDGIO5</text>
<text x="111.4" y="17.6">LEDGIO4</text>
<text x="111.4" y="13.4">LEDGIO7</text>
<text x="173.1" y="13.4">GIO7</text>
<text x="173.1" y="17.6">GIO4</text>
<text x="173.1" y="14.8">GIO6</text>
<text x="173.1" y="16.2">GIO5</text>
<text x="111.4" y="23.1">LEDGIO1</text>
<text x="111.4" y="21.7">LEDGIO2</text>
<text x="111.4" y="20.3">LEDGIO3</text>
<text x="173.1" y="20.3">GIO3</text>
<text x="173.1" y="23.1">GIO1</text>
<text x="173.1" y="21.7">GIO2</text>
<text x="111.4" y="24.4">LEDGIO0</text>
<text x="173.1" y="24.4">GIO0</text>
<text x="181.5" y="39.4">GIO[33..0]</text>
<text x="33.2" y="64.2">GIO11</text>
<text x="67.5" y="64.2">GIO11</text>
<text x="33.2" y="77.9">GIO10</text>
<text x="67.5" y="77.9">GIO10</text>
<text x="33.2" y="91.6">GIO9</text>
<text x="67.5" y="91.6">GIO9</text>
<text x="162.2" y="101.2">GIO8</text>
<text x="162.2" y="97.1">GIO11</text>
<text x="162.2" y="99.9">GIO9</text>
<text x="162.2" y="98.5">GIO10</text>
<text x="33.2" y="105.3">GIO8</text>
<text x="67.5" y="105.3">GIO8</text>
<text x="71.6" y="117.7">GIO22</text>
<text x="71.6" y="125.9">GIO21</text>
<text x="184.2" y="161.6">PWDN</text>
</g>
<g font-size="1">
<text x="28.8" y="1">5</text>
<text x="83.7" y="1">4</text>
<text x="138.6" y="1">3</text>
<text x="193.4" y="1">2</text>
<text x="248.3" y="1">1</text>
<text x=".4" y="28">D</text>
<text x="276.1" y="28">D</text>
<text x=".4" y="79.4">C</text>
<text x="276.1" y="79.4">C</text>
<text x=".4" y="130.9">B</text>
<text x="276.1" y="130.9">B</text>
<text x=".4" y="182.3">A</text>
<text x="276.1" y="182.3">A</text>
<text x="28.8" y="208.2">5</text>
<text x="83.7" y="208.2">4</text>
<text x="138.6" y="208.2">3</text>
<text x="193.4" y="208.2">2</text>
<text x="248.3" y="208.2">1</text>
</g>
</svg>
